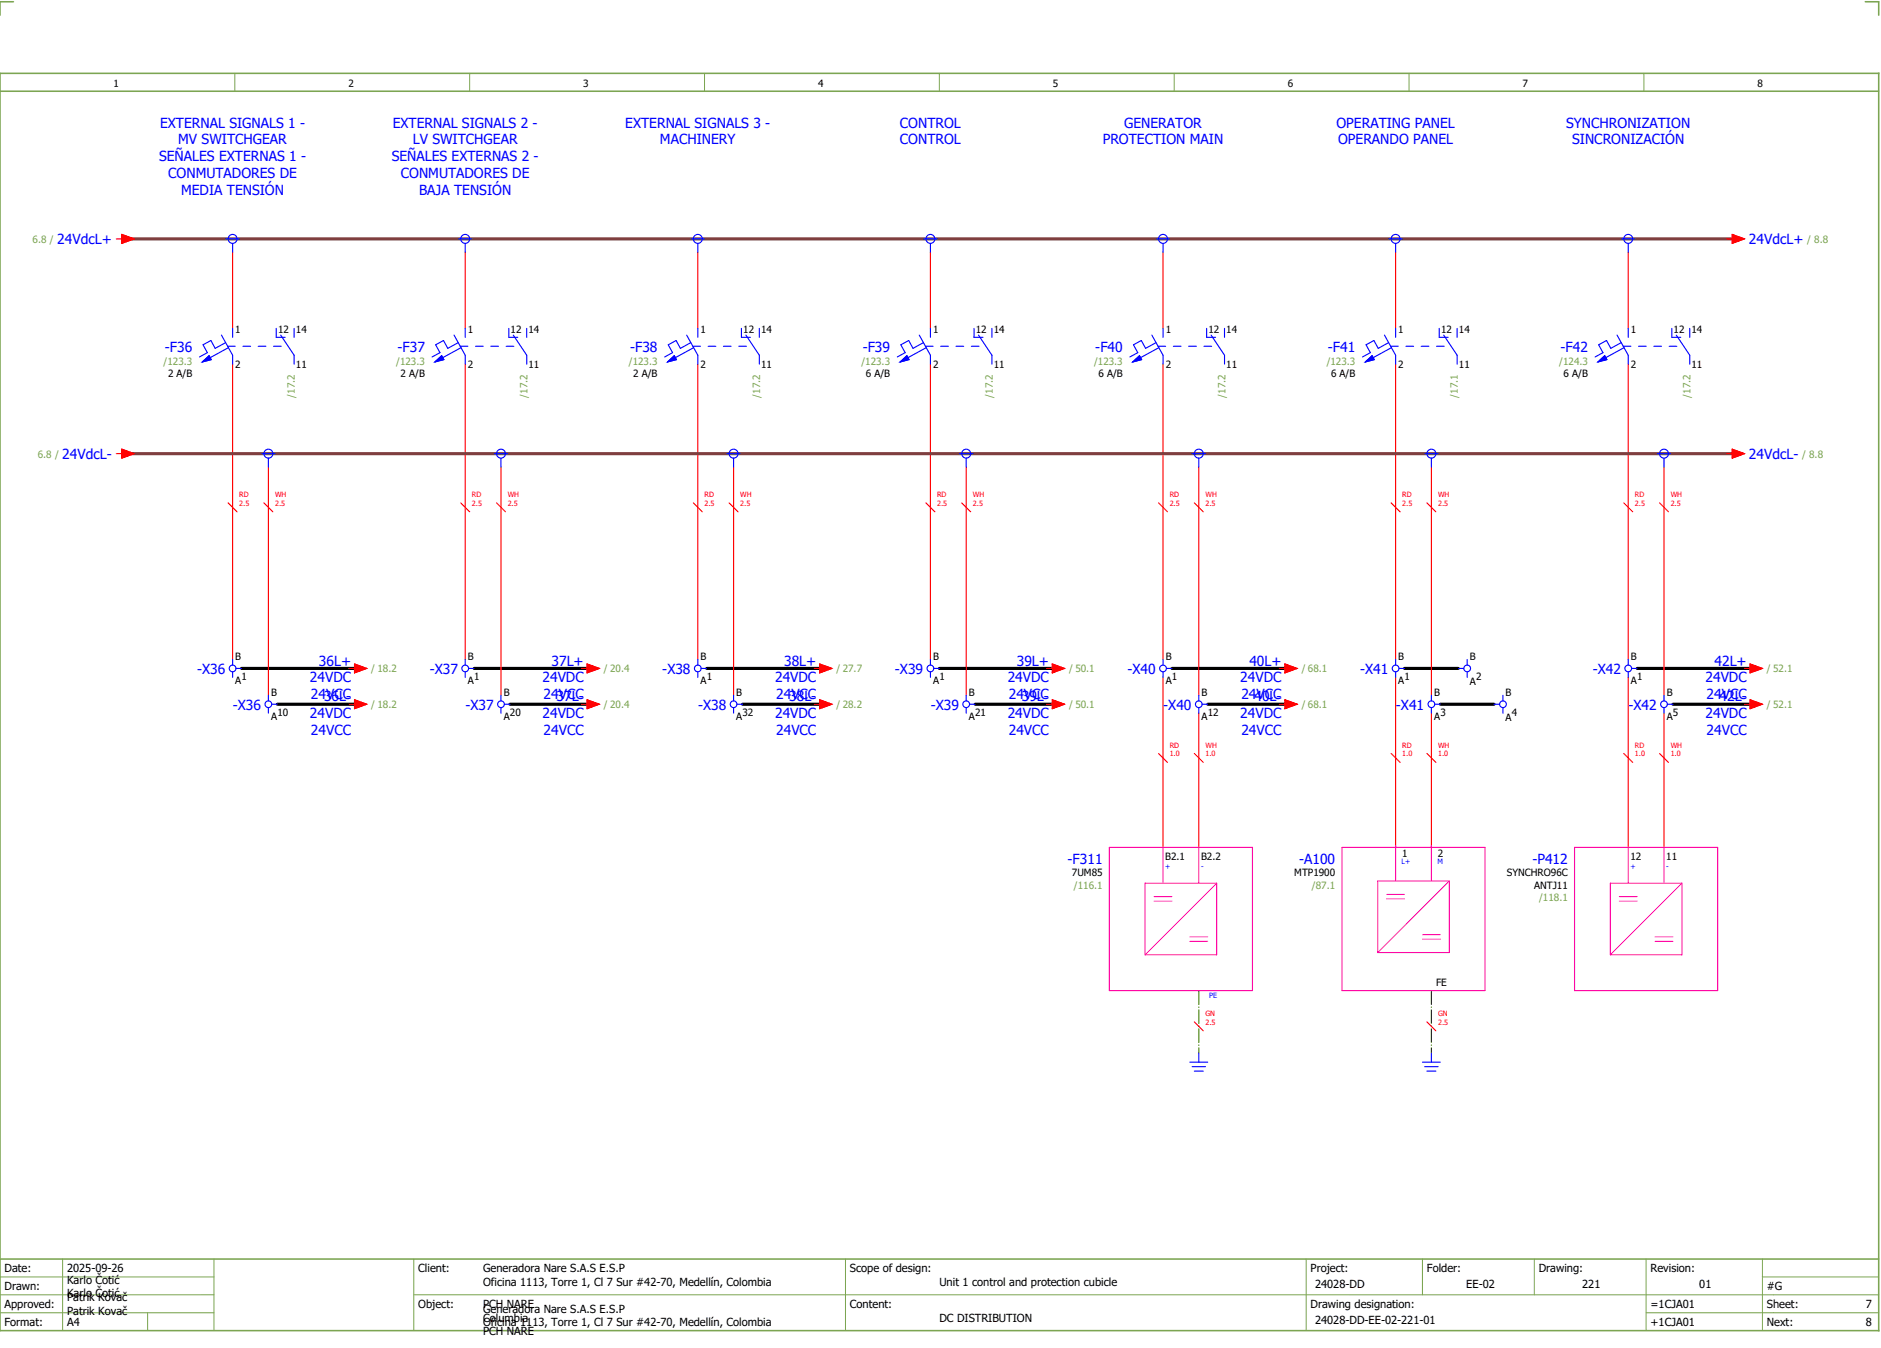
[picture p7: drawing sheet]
<svg xmlns="http://www.w3.org/2000/svg" width="421mm" height="301mm" viewBox="0 0 421 301" stroke-linecap="round" stroke-linejoin="round" font-family="sans-serif">
<path d="M0 16.4h420v281h-420zM3 .4h-3v3M417 .4h3v3M0 20.4h420M0 281.4h420" fill="none" stroke="#7ca552" stroke-width=".35"/>
<g fill="none" stroke="#7ca552" stroke-width=".22">
<path d="M52.5 16.4v4M105 16.4v4M157.5 16.4v4M210 16.4v4M262.5 16.4v4M315 16.4v4M367.5 16.4v4M0 285.4h47.8M0 293.4h47.8M14 281.4v16M33 293.4v4M47.8 281.4v16"/>
<path d="M47.8 289.4h-47.8M92.5 281.4v16M92.5 289.4h327.5M189 281.4v16M292 281.4v15.8M318 281.4v8M343 281.4v8M368 281.4v15.8M368 293.4h52M394 285.4h26M394 281.4v15.8"/>
</g>
<g fill="none" stroke="#f00" stroke-width=".25">
<path d="M26 53.4h1.3M27.3 52.4l2.7 1-2.7 1zM52 56.4v17M104 56.4v17M156 56.4v17M208 56.4v17M260 56.4v17M312 56.4v17M364 56.4v17M386 53.4h1.3M387.3 52.4l2.7 1-2.7 1zM52 81.4v66"/>
<path d="M104 81.4v66M156 81.4v66M208 81.4v66M260 81.4v66M312 81.4v66M364 81.4v66M26 101.4h1.3M27.3 100.4l2.7 1-2.7 1zM51 112.4l2 2M59 112.4l2 2M60 104.4v51M103 112.4l2 2"/>
<path d="M111 112.4l2 2M112 104.4v51M155 112.4l2 2M163 112.4l2 2M164 104.4v51M207 112.4l2 2M215 112.4l2 2M216 104.4v51M259 112.4l2 2M267 112.4l2 2M268 104.4v51M311 112.4l2 2"/>
<path d="M319 112.4l2 2M320 104.4v51M363 112.4l2 2M371 112.4l2 2M372 104.4v51M386 101.4h1.3M387.3 100.4l2.7 1-2.7 1zM78 149.4h1.3M78 157.4h1.3M79.3 148.4l2.7 1-2.7 1zM79.3 156.4l2.7 1-2.7 1zM130 149.4h1.2"/>
<path d="M130 157.4h1.2M131.2 148.4l2.8 1-2.8 1zM131.2 156.4l2.8 1-2.8 1zM182 149.4h1.3M182 157.4h1.3M183.3 148.4l2.7 1-2.7 1zM183.3 156.4l2.7 1-2.7 1zM234 149.4h1.2M234 157.4h1.2M235.2 148.4l2.8 1-2.8 1zM235.2 156.4l2.8 1-2.8 1zM260 151.4v38"/>
<path d="M268 159.4v30M286 149.4h1.3M286 157.4h1.3M287.3 148.4l2.7 1-2.7 1zM287.3 156.4l2.7 1-2.7 1zM312 151.4v38M320 159.4v30M364 151.4v38M372 159.4v30M390 149.4h1.3M390 157.4h1.3M391.3 156.4l2.7 1-2.7 1z"/>
<path d="M391.3 148.4l2.7 1-2.7 1zM259 168.4l2 2M267 168.4l2 2M311 168.4l2 2M319 168.4l2 2M363 168.4l2 2M371 168.4l2 2M267 228.4l2 2M319 228.4l2 2"/>
</g>
<g fill="none" stroke="#000" stroke-width=".7">
<path d="M54 149.4h26M62 157.4h18M106 149.4h26M114 157.4h18M158 149.4h26M166 157.4h18M210 149.4h26M218 157.4h18M262 149.4h26M270 157.4h18M314 149.4h12M322 157.4h12"/>
<path d="M366 149.4h26M374 157.4h18"/>
</g>
<path d="M268 221.4v14M320 221.4v14" fill="none" stroke="#008000" stroke-width=".25" stroke-dasharray="3.2 .4 .3 .4" stroke-linecap="butt"/>
<path d="M28 53.4h360M28 101.4h360" fill="none" stroke="#7f3f3f" stroke-width=".7"/>
<path d="M248 189.4h32v32h-32zM256 197.4h16v16h-16zM260 189.4v8M268 189.4v8M300 189.4h32v32h-32zM308 196.9h16v16h-16zM312 188.9v8M320 188.9v8M352 189.4h32v32h-32zM360 197.4h16v16h-16zM364 189.4v8M372 189.4v8" fill="none" stroke="#f0f" stroke-width=".25"/>
<g fill="none" stroke="#f0f" stroke-width=".22">
<path d="M272 197.4l-16 16M310 199.9h4M324 196.9l-16 16M376 197.4l-16 16M258 200.4h4M258 201.4h4M266 210.4h4M266 209.4h4M310 200.9h4M318 209.9h4M318 208.9h4M362 200.4h4"/>
<path d="M362 201.4h4M370 210.4h4M370 209.4h4"/>
</g>
<g fill="none" stroke="#00f" stroke-width=".25">
<path d="M50.5 53.4h3M52 54.4v2M102.5 53.4h3M104 54.4v2M154.5 53.4h3M156 54.4v2M206.5 53.4h3M208 54.4v2M258.5 53.4h3M260 54.4v2M310.5 53.4h3M312 54.4v2"/>
<path d="M362.5 53.4h3M364 54.4v2M49.5 74.9l2.5 4.5v2M50.4 76.6l-2.3 1.3-1-1.8-1.7 1 1 1.7-1.8 1M50.9 77.4h1.7M51.1 77.7l-4.1 2.2M52 73.4v2M54.3 77.4h1.7M57.7 77.4h1.7M61.2 77.4h1.7M61.7 73.4v2h2.1M62.7 74.9l3.1 4.5v2"/>
<path d="M65.8 73.4v2M101.5 74.9l2.5 4.5v2M102.4 76.6l-2.3 1.3-1-1.8-1.7 1 1 1.7-1.8 1M102.9 77.4h1.7M103.1 77.7l-4.1 2.2M104 73.4v2M106.3 77.4h1.7M109.7 77.4h1.7M113.2 77.4h1.7M113.8 73.4v2h1.9M114.8 74.9l3 4.5v2M117.8 73.4v2"/>
<path d="M153.5 74.9l2.5 4.5v2M154.4 76.6l-2.3 1.3-1-1.8-1.7 1 1 1.7-1.8 1M154.9 77.4h1.7M155.1 77.7l-4.1 2.2M156 73.4v2M158.3 77.4h1.7M161.7 77.4h1.7M165.2 77.4h1.7M165.8 73.4v2h2M166.7 74.9l3.1 4.5v2M169.7 73.4v2M205.5 74.9l2.5 4.5v2"/>
<path d="M206.4 76.6l-2.3 1.3-1-1.8-1.7 1 1 1.7-1.8 1M206.9 77.4h1.7M207.1 77.7l-4.1 2.2M208 73.4v2M210.3 77.4h1.7M213.7 77.4h1.7M217.2 77.4h1.7M217.7 73.4v2h2M218.8 74.9l3 4.5v2M221.8 73.4v2M257.5 74.9l2.5 4.5v2M258.4 76.6l-2.3 1.3-1-1.8-1.7 1 1 1.7-1.8 1"/>
<path d="M258.9 77.4h1.7M259.1 77.7l-4.1 2.2M260 73.4v2M262.3 77.4h1.7M265.7 77.4h1.7M269.2 77.4h1.7M269.8 73.4v2h2M270.7 74.9l3.1 4.5v2M273.7 73.4v2M309.5 74.9l2.5 4.5v2M310.4 76.6l-2.3 1.3-1-1.8-1.7 1 1 1.7-1.8 1M310.9 77.4h1.7"/>
<path d="M311.1 77.7l-4.1 2.2M312 73.4v2M314.3 77.4h1.7M317.7 77.4h1.7M321.2 77.4h1.7M321.7 73.4v2h2.1M322.8 74.9l3 4.5v2M325.8 73.4v2M361.5 74.9l2.5 4.5v2M362.4 76.6l-2.3 1.3-1-1.8-1.7 1 1 1.7-1.8 1M362.9 77.4h1.7M363.1 77.7l-4.1 2.2"/>
<path d="M364 73.4v2M366.3 77.4h1.7M369.7 77.4h1.7M373.2 77.4h1.7M373.8 73.4v2h2M374.7 74.9l3.1 4.5v2M377.8 73.4v2M45.2 80.9l1.5-1.4 .5 .9zM97.2 80.9l1.5-1.4 .5 .9zM149.2 80.9l1.5-1.4 .5 .9zM201.2 80.9l1.5-1.4 .5 .9zM253.2 80.9l1.5-1.4 .5 .9z"/>
<path d="M305.2 80.9l1.5-1.4 .5 .9zM357.2 80.9l1.5-1.4 .5 .9zM58.5 101.4h3M60 102.4v2M110.5 101.4h3M112 102.4v2M162.5 101.4h3M164 102.4v2M214.5 101.4h3M216 102.4v2M266.5 101.4h3M268 102.4v2"/>
<path d="M318.5 101.4h3M320 102.4v2M370.5 101.4h3M372 102.4v2M52 147.4v1.2M52 150.1v1.3M52.8 149.4h1.2M60 155.4v1.2M60 158.1v1.3M60.8 157.4h1.2M104 147.4v1.2M104 150.1v1.3"/>
<path d="M104.7 149.4h1.3M112 155.4v1.2M112 158.1v1.3M112.7 157.4h1.3M156 147.4v1.2M156 150.1v1.3M156.8 149.4h1.2M164 155.4v1.2M164 158.1v1.3M164.8 157.4h1.2M208 147.4v1.2M208 150.1v1.3"/>
<path d="M208.7 149.4h1.3M216 155.4v1.2M216 158.1v1.3M216.7 157.4h1.3M260 147.4v1.2M260 150.1v1.3M260.8 149.4h1.2M268 155.4v1.2M268 158.1v1.3M268.7 157.4h1.3M312 147.4v1.2M312 150.1v1.3"/>
<path d="M312.7 149.4h1.3M320 155.4v1.2M320 158.1v1.3M320.8 157.4h1.2M326 149.4h1.3M328 147.4v1.2M328 150.1v1.3M334 157.4h1.3M336 155.4v1.2M336 158.1v1.3M364 147.4v1.2M364 150.1v1.3"/>
<path d="M364.8 149.4h1.2M372 155.4v1.2M372 158.1v1.3M372.7 157.4h1.3M266 237.4h4M266.5 238.4h3M267 239.4h2M268 235.4v2M318 237.4h4M318.5 238.4h3M319 239.4h2M320 235.4v2"/>
<circle cx="52" cy="53.4" r="1"/>
<circle cx="104" cy="53.4" r="1"/>
<circle cx="156" cy="53.4" r="1"/>
<circle cx="208" cy="53.4" r="1"/>
<circle cx="260" cy="53.4" r="1"/>
<circle cx="312" cy="53.4" r="1"/>
<circle cx="364" cy="53.4" r="1"/>
<circle cx="60" cy="101.4" r="1"/>
<circle cx="112" cy="101.4" r="1"/>
<circle cx="164" cy="101.4" r="1"/>
<circle cx="216" cy="101.4" r="1"/>
<circle cx="268" cy="101.4" r="1"/>
<circle cx="320" cy="101.4" r="1"/>
<circle cx="372" cy="101.4" r="1"/>
<circle cx="52" cy="149.4" r=".75"/>
<circle cx="60" cy="157.4" r=".75"/>
<circle cx="104" cy="149.4" r=".75"/>
<circle cx="112" cy="157.4" r=".75"/>
<circle cx="156" cy="149.4" r=".75"/>
<circle cx="164" cy="157.4" r=".75"/>
<circle cx="208" cy="149.4" r=".75"/>
<circle cx="216" cy="157.4" r=".75"/>
<circle cx="260" cy="149.4" r=".75"/>
<circle cx="268" cy="157.4" r=".75"/>
<circle cx="312" cy="149.4" r=".75"/>
<circle cx="320" cy="157.4" r=".75"/>
<circle cx="328" cy="149.4" r=".75"/>
<circle cx="336" cy="157.4" r=".75"/>
<circle cx="364" cy="149.4" r=".75"/>
<circle cx="372" cy="157.4" r=".75"/>
</g>
<g fill="#00f" stroke="#00f" stroke-width=".22">
<path d="M97.2 80.9l1.5-1.4 .5 .9z"/>
<path d="M149.2 80.9l1.5-1.4 .5 .9z"/>
<path d="M201.2 80.9l1.5-1.4 .5 .9z"/>
<path d="M253.2 80.9l1.5-1.4 .5 .9z"/>
<path d="M305.2 80.9l1.5-1.4 .5 .9z"/>
<path d="M45.2 80.9l1.5-1.4 .5 .9z"/>
<path d="M357.2 80.9l1.5-1.4 .5 .9z"/>
</g>
<g fill="#f00" stroke="#f00" stroke-width=".22">
<path d="M183.3 148.4l2.7 1-2.7 1z"/>
<path d="M183.3 156.4l2.7 1-2.7 1z"/>
<path d="M131.2 148.4l2.8 1-2.8 1z"/>
<path d="M131.2 156.4l2.8 1-2.8 1z"/>
<path d="M27.3 100.4l2.7 1-2.7 1z"/>
<path d="M27.3 52.4l2.7 1-2.7 1z"/>
<path d="M235.2 148.4l2.8 1-2.8 1z"/>
<path d="M235.2 156.4l2.8 1-2.8 1z"/>
<path d="M287.3 148.4l2.7 1-2.7 1z"/>
<path d="M287.3 156.4l2.7 1-2.7 1z"/>
<path d="M79.3 148.4l2.7 1-2.7 1z"/>
<path d="M79.3 156.4l2.7 1-2.7 1z"/>
<path d="M387.3 100.4l2.7 1-2.7 1z"/>
<path d="M387.3 52.4l2.7 1-2.7 1z"/>
<path d="M391.3 156.4l2.7 1-2.7 1z"/>
<path d="M391.3 148.4l2.7 1-2.7 1z"/>
</g>
<g font-size="3.1" fill="#00f">
<text x="35.8" y="28.5">EXTERNAL SIGNALS 1 -</text>
<text x="87.8" y="28.5">EXTERNAL SIGNALS 2 -</text>
<text x="139.8" y="28.5">EXTERNAL SIGNALS 3 -</text>
<text x="201.2" y="28.5">CONTROL</text>
<text x="251.3" y="28.5">GENERATOR</text>
<text x="298.8" y="28.5">OPERATING PANEL</text>
<text x="350.1" y="28.5">SYNCHRONIZATION</text>
<text x="39.9" y="32.3">MV SWITCHGEAR</text>
<text x="92.3" y="32.3">LV SWITCHGEAR</text>
<text x="147.5" y="32.3">MACHINERY</text>
<text x="201.2" y="32.3">CONTROL</text>
<text x="246.5" y="32.3">PROTECTION MAIN</text>
<text x="299.1" y="32.3">OPERANDO PANEL</text>
<text x="351.5" y="32.3">SINCRONIZACIÓN</text>
<text x="35.6" y="36">SEÑALES EXTERNAS 1 -</text>
<text x="37.6" y="39.8">CONMUTADORES DE</text>
<text x="87.6" y="36">SEÑALES EXTERNAS 2 -</text>
<text x="89.6" y="39.8">CONMUTADORES DE</text>
<text x="40.5" y="43.5">MEDIA TENSIÓN</text>
<text x="93.7" y="43.5">BAJA TENSIÓN</text>
<text x="12.8" y="54.6">24VdcL+</text>
<text x="391" y="54.6">24VdcL+</text>
<text x="36.9" y="78.6">-F36</text>
<text x="88.9" y="78.6">-F37</text>
<text x="140.9" y="78.6">-F38</text>
<text x="192.9" y="78.6">-F39</text>
<text x="244.9" y="78.6">-F40</text>
<text x="296.9" y="78.6">-F41</text>
<text x="348.9" y="78.6">-F42</text>
<text x="13.9" y="102.6">24VdcL-</text>
<text x="391" y="102.6">24VdcL-</text>
<text x="71.3" y="148.8">36L+</text>
<text x="123.3" y="148.8">37L+</text>
<text x="175.3" y="148.8">38L+</text>
<text x="227.3" y="148.8">39L+</text>
<text x="279.3" y="148.8">40L+</text>
<text x="383.3" y="148.8">42L+</text>
<text x="44.1" y="150.7">-X36</text>
<text x="69.3" y="152.5">24VDC</text>
<text x="96.1" y="150.7">-X37</text>
<text x="121.3" y="152.5">24VDC</text>
<text x="148.1" y="150.7">-X38</text>
<text x="173.3" y="152.5">24VDC</text>
<text x="200.1" y="150.7">-X39</text>
<text x="225.3" y="152.5">24VDC</text>
<text x="252.1" y="150.7">-X40</text>
<text x="277.3" y="152.5">24VDC</text>
<text x="304.1" y="150.7">-X41</text>
<text x="356.1" y="150.7">-X42</text>
<text x="381.3" y="152.5">24VDC</text>
<text x="52.1" y="158.7">-X36</text>
<text x="69.3" y="160.5">24VDC</text>
<text x="69.5" y="156.3">24VCC</text>
<text x="72.4" y="156.8">36L-</text>
<text x="104.1" y="158.7">-X37</text>
<text x="121.3" y="160.5">24VDC</text>
<text x="121.5" y="156.3">24VCC</text>
<text x="124.4" y="156.8">37L-</text>
<text x="156.1" y="158.7">-X38</text>
<text x="173.3" y="160.5">24VDC</text>
<text x="173.5" y="156.3">24VCC</text>
<text x="176.4" y="156.8">38L-</text>
<text x="208.1" y="158.7">-X39</text>
<text x="225.3" y="160.5">24VDC</text>
<text x="225.5" y="156.3">24VCC</text>
<text x="228.4" y="156.8">39L-</text>
<text x="260.1" y="158.7">-X40</text>
<text x="277.3" y="160.5">24VDC</text>
<text x="277.5" y="156.3">24VCC</text>
<text x="280.4" y="156.8">40L-</text>
<text x="312.1" y="158.7">-X41</text>
<text x="364.1" y="158.7">-X42</text>
<text x="381.3" y="160.5">24VDC</text>
<text x="381.5" y="156.3">24VCC</text>
<text x="384.4" y="156.8">42L-</text>
<text x="69.5" y="164.3">24VCC</text>
<text x="121.5" y="164.3">24VCC</text>
<text x="173.5" y="164.3">24VCC</text>
<text x="225.5" y="164.3">24VCC</text>
<text x="277.5" y="164.3">24VCC</text>
<text x="381.5" y="164.3">24VCC</text>
<text x="238.7" y="193">-F311</text>
<text x="290.4" y="193">-A100</text>
<text x="342.6" y="193">-P412</text>
</g>
<g font-size="2.5">
<text x="1" y="284.4">Date:</text>
<text x="15" y="286.9">Karlo Čotić</text>
<text x="15" y="284.4">2025-09-26</text>
<text x="93.5" y="284.4">Client:</text>
<text x="108" y="284.4">Generadora Nare S.A.S E.S.P</text>
<text x="108" y="287.4">Oficina 1113, Torre 1, Cl 7 Sur #42-70, Medellín, Colombia</text>
<text x="190" y="284.4">Scope of design:</text>
<text x="210" y="287.4">Unit 1 control and protection cubicle</text>
<text x="293" y="284.4">Project:</text>
<text x="294" y="287.9">24028-DD</text>
<text x="319" y="284.4">Folder:</text>
<text x="327.8" y="287.9">EE-02</text>
<text x="344" y="284.4">Drawing:</text>
<text x="353.7" y="287.9">221</text>
<text x="369" y="284.4">Revision:</text>
<text x="379.9" y="287.9">01</text>
<text x="1" y="288.4">Drawn:</text>
<text x="1" y="292.4">Approved:</text>
<text x="15" y="289.9">Karlo Čotić</text>
<text x="15" y="290.9">Patrik Kovač</text>
<text x="15" y="293.9">Patrik Kovač</text>
<text x="93.5" y="292.4">Object:</text>
<text x="108" y="293.4">Generadora Nare S.A.S E.S.P</text>
<text x="108" y="292.4">PCH NARE</text>
<text x="190" y="292.4">Content:</text>
<text x="293" y="292.4">Drawing designation:</text>
<text x="369" y="292.4">=1CJA01</text>
<text x="395" y="292.4">Sheet:</text>
<text x="395" y="288.4">#G</text>
<text x="417.1" y="292.4">7</text>
<text x="1" y="296.4">Format:</text>
<text x="15" y="296.4">A4</text>
<text x="108" y="296.4">Oficina 1113, Torre 1, Cl 7 Sur #42-70, Medellín, Colombia</text>
<text x="108" y="295.4">Columbia</text>
<text x="108" y="298.4">PCH NARE</text>
<text x="210" y="295.4">DC DISTRIBUTION</text>
<text x="294" y="295.9">24028-DD-EE-02-221-01</text>
<text x="369" y="296.4">+1CJA01</text>
<text x="395" y="296.4">Next:</text>
<text x="417.1" y="296.4">8</text>
</g>
<g font-size="2.2">
<text x="25.4" y="19.4">1</text>
<text x="77.9" y="19.4">2</text>
<text x="130.4" y="19.4">3</text>
<text x="182.9" y="19.4">4</text>
<text x="235.4" y="19.4">5</text>
<text x="287.9" y="19.4">6</text>
<text x="340.4" y="19.4">7</text>
<text x="392.9" y="19.4">8</text>
<text x="52.6" y="74.3">1</text>
<text x="62.1" y="74.3">12</text>
<text x="66.2" y="74.3">14</text>
<text x="104.6" y="74.3">1</text>
<text x="114.2" y="74.3">12</text>
<text x="118.1" y="74.3">14</text>
<text x="156.6" y="74.3">1</text>
<text x="166.1" y="74.3">12</text>
<text x="170.2" y="74.3">14</text>
<text x="208.6" y="74.3">1</text>
<text x="218.2" y="74.3">12</text>
<text x="222.2" y="74.3">14</text>
<text x="260.6" y="74.3">1</text>
<text x="270.2" y="74.3">12</text>
<text x="274.1" y="74.3">14</text>
<text x="312.6" y="74.3">1</text>
<text x="322.1" y="74.3">12</text>
<text x="326.2" y="74.3">14</text>
<text x="364.6" y="74.3">1</text>
<text x="374.1" y="74.3">12</text>
<text x="378.1" y="74.3">14</text>
<text x="52.6" y="82.2">2</text>
<text x="66.2" y="82.2">11</text>
<text x="104.6" y="82.2">2</text>
<text x="118.1" y="82.2">11</text>
<text x="156.6" y="82.2">2</text>
<text x="170.2" y="82.2">11</text>
<text x="208.6" y="82.2">2</text>
<text x="222.2" y="82.2">11</text>
<text x="260.6" y="82.2">2</text>
<text x="274.1" y="82.2">11</text>
<text x="312.6" y="82.2">2</text>
<text x="326.2" y="82.2">11</text>
<text x="364.6" y="82.2">2</text>
<text x="378.1" y="82.2">11</text>
<text x="37.6" y="84.2">2 A/B</text>
<text x="89.6" y="84.2">2 A/B</text>
<text x="141.6" y="84.2">2 A/B</text>
<text x="193.6" y="84.2">6 A/B</text>
<text x="245.6" y="84.2">6 A/B</text>
<text x="297.6" y="84.2">6 A/B</text>
<text x="349.6" y="84.2">6 A/B</text>
<text x="52.6" y="147.5">B</text>
<text x="104.6" y="147.5">B</text>
<text x="156.6" y="147.5">B</text>
<text x="208.6" y="147.5">B</text>
<text x="260.6" y="147.5">B</text>
<text x="312.6" y="147.5">B</text>
<text x="328.6" y="147.5">B</text>
<text x="364.6" y="147.5">B</text>
<text x="52.6" y="152.9">A</text>
<text x="54" y="152">1</text>
<text x="60.6" y="155.5">B</text>
<text x="104.6" y="152.9">A</text>
<text x="106" y="152">1</text>
<text x="112.6" y="155.5">B</text>
<text x="156.6" y="152.9">A</text>
<text x="158" y="152">1</text>
<text x="164.6" y="155.5">B</text>
<text x="208.6" y="152.9">A</text>
<text x="210" y="152">1</text>
<text x="216.6" y="155.5">B</text>
<text x="260.6" y="152.9">A</text>
<text x="262" y="152">1</text>
<text x="268.6" y="155.5">B</text>
<text x="312.6" y="152.9">A</text>
<text x="314" y="152">1</text>
<text x="320.6" y="155.5">B</text>
<text x="328.6" y="153">A</text>
<text x="330" y="152">2</text>
<text x="336.6" y="155.5">B</text>
<text x="364.6" y="152.9">A</text>
<text x="366" y="152">1</text>
<text x="372.6" y="155.5">B</text>
<text x="60.6" y="160.9">A</text>
<text x="62" y="160">10</text>
<text x="112.6" y="160.9">A</text>
<text x="114" y="160">20</text>
<text x="164.6" y="160.9">A</text>
<text x="166" y="160">32</text>
<text x="216.6" y="160.9">A</text>
<text x="218" y="160">21</text>
<text x="268.6" y="160.9">A</text>
<text x="270" y="160">12</text>
<text x="320.6" y="160.9">A</text>
<text x="322" y="160">3</text>
<text x="336.6" y="161">A</text>
<text x="338" y="160">4</text>
<text x="372.6" y="160.9">A</text>
<text x="374" y="160">5</text>
<text x="313.5" y="191.5">1</text>
<text x="321.5" y="191.5">2</text>
<text x="239.6" y="195.9">7UM85</text>
<text x="260.5" y="192.1">B2.1</text>
<text x="268.5" y="192.1">B2.2</text>
<text x="289.4" y="195.9">MTP1900</text>
<text x="336.9" y="195.9">SYNCHRO96C</text>
<text x="364.5" y="192.1">12</text>
<text x="372.5" y="192.1">11</text>
<text x="343" y="198.6">ANTJ11</text>
<text x="321" y="220.4">FE</text>
</g>
<g font-size="2.2" fill="#7ca552">
<text x="7.3" y="54.3">6.8 /</text>
<text x="404" y="54.3">/ 8.8</text>
<text x="36.6" y="81.5">/123.3</text>
<text x="88.6" y="81.5">/123.3</text>
<text x="140.6" y="81.5">/123.3</text>
<text x="192.6" y="81.5">/123.3</text>
<text x="244.6" y="81.5">/123.3</text>
<text x="296.6" y="81.5">/123.3</text>
<text x="348.6" y="81.5">/124.3</text>
<text x="65.9" y="88.9" transform="rotate(-90 65.9 88.9)">/17.2</text>
<text x="117.9" y="88.9" transform="rotate(-90 117.9 88.9)">/17.2</text>
<text x="169.9" y="88.9" transform="rotate(-90 169.9 88.9)">/17.2</text>
<text x="221.9" y="88.9" transform="rotate(-90 221.9 88.9)">/17.2</text>
<text x="273.9" y="88.9" transform="rotate(-90 273.9 88.9)">/17.2</text>
<text x="325.9" y="88.9" transform="rotate(-90 325.9 88.9)">/17.1</text>
<text x="377.9" y="88.9" transform="rotate(-90 377.9 88.9)">/17.2</text>
<text x="8.4" y="102.3">6.8 /</text>
<text x="402.9" y="102.3">/ 8.8</text>
<text x="83" y="150.3">/ 18.2</text>
<text x="135" y="150.3">/ 20.4</text>
<text x="187" y="150.3">/ 27.7</text>
<text x="239" y="150.3">/ 50.1</text>
<text x="291" y="150.3">/ 68.1</text>
<text x="395" y="150.3">/ 52.1</text>
<text x="83" y="158.3">/ 18.2</text>
<text x="135" y="158.3">/ 20.4</text>
<text x="187" y="158.3">/ 28.2</text>
<text x="239" y="158.3">/ 50.1</text>
<text x="291" y="158.3">/ 68.1</text>
<text x="395" y="158.3">/ 52.1</text>
<text x="240.1" y="198.6">/116.1</text>
<text x="293.3" y="198.6">/87.1</text>
<text x="344.1" y="201.3">/118.1</text>
</g>
<g font-size="1.6" fill="#f00">
<text x="53.5" y="113.1">2.5</text>
<text x="53.5" y="111.1">RD</text>
<text x="61.5" y="113.1">2.5</text>
<text x="61.5" y="111.1">WH</text>
<text x="105.5" y="113.1">2.5</text>
<text x="105.5" y="111.1">RD</text>
<text x="113.5" y="113.1">2.5</text>
<text x="113.5" y="111.1">WH</text>
<text x="157.5" y="113.1">2.5</text>
<text x="157.5" y="111.1">RD</text>
<text x="165.5" y="113.1">2.5</text>
<text x="165.5" y="111.1">WH</text>
<text x="209.5" y="113.1">2.5</text>
<text x="209.5" y="111.1">RD</text>
<text x="217.5" y="113.1">2.5</text>
<text x="217.5" y="111.1">WH</text>
<text x="261.5" y="113.1">2.5</text>
<text x="261.5" y="111.1">RD</text>
<text x="269.5" y="113.1">2.5</text>
<text x="269.5" y="111.1">WH</text>
<text x="313.5" y="113.1">2.5</text>
<text x="313.5" y="111.1">RD</text>
<text x="321.5" y="113.1">2.5</text>
<text x="321.5" y="111.1">WH</text>
<text x="365.5" y="113.1">2.5</text>
<text x="365.5" y="111.1">RD</text>
<text x="373.5" y="113.1">2.5</text>
<text x="373.5" y="111.1">WH</text>
<text x="261.5" y="167.1">RD</text>
<text x="269.5" y="167.1">WH</text>
<text x="313.5" y="167.1">RD</text>
<text x="321.5" y="167.1">WH</text>
<text x="365.5" y="167.1">RD</text>
<text x="373.5" y="167.1">WH</text>
<text x="261.5" y="169.1">1.0</text>
<text x="269.5" y="169.1">1.0</text>
<text x="313.5" y="169.1">1.0</text>
<text x="321.5" y="169.1">1.0</text>
<text x="365.5" y="169.1">1.0</text>
<text x="373.5" y="169.1">1.0</text>
<text x="269.5" y="227.1">GN</text>
<text x="321.5" y="227.1">GN</text>
<text x="269.5" y="229.1">2.5</text>
<text x="321.5" y="229.1">2.5</text>
</g>
<g font-size="1.6" fill="#00f">
<text x="260.5" y="194.2">+</text>
<text x="268.5" y="194.2">-</text>
<text x="313.3" y="193.1">L+</text>
<text x="321.3" y="193.1">M</text>
<text x="364.5" y="194.2">+</text>
<text x="372.5" y="194.2">-</text>
<text x="270.3" y="223.1">PE</text>
</g>
</svg>
